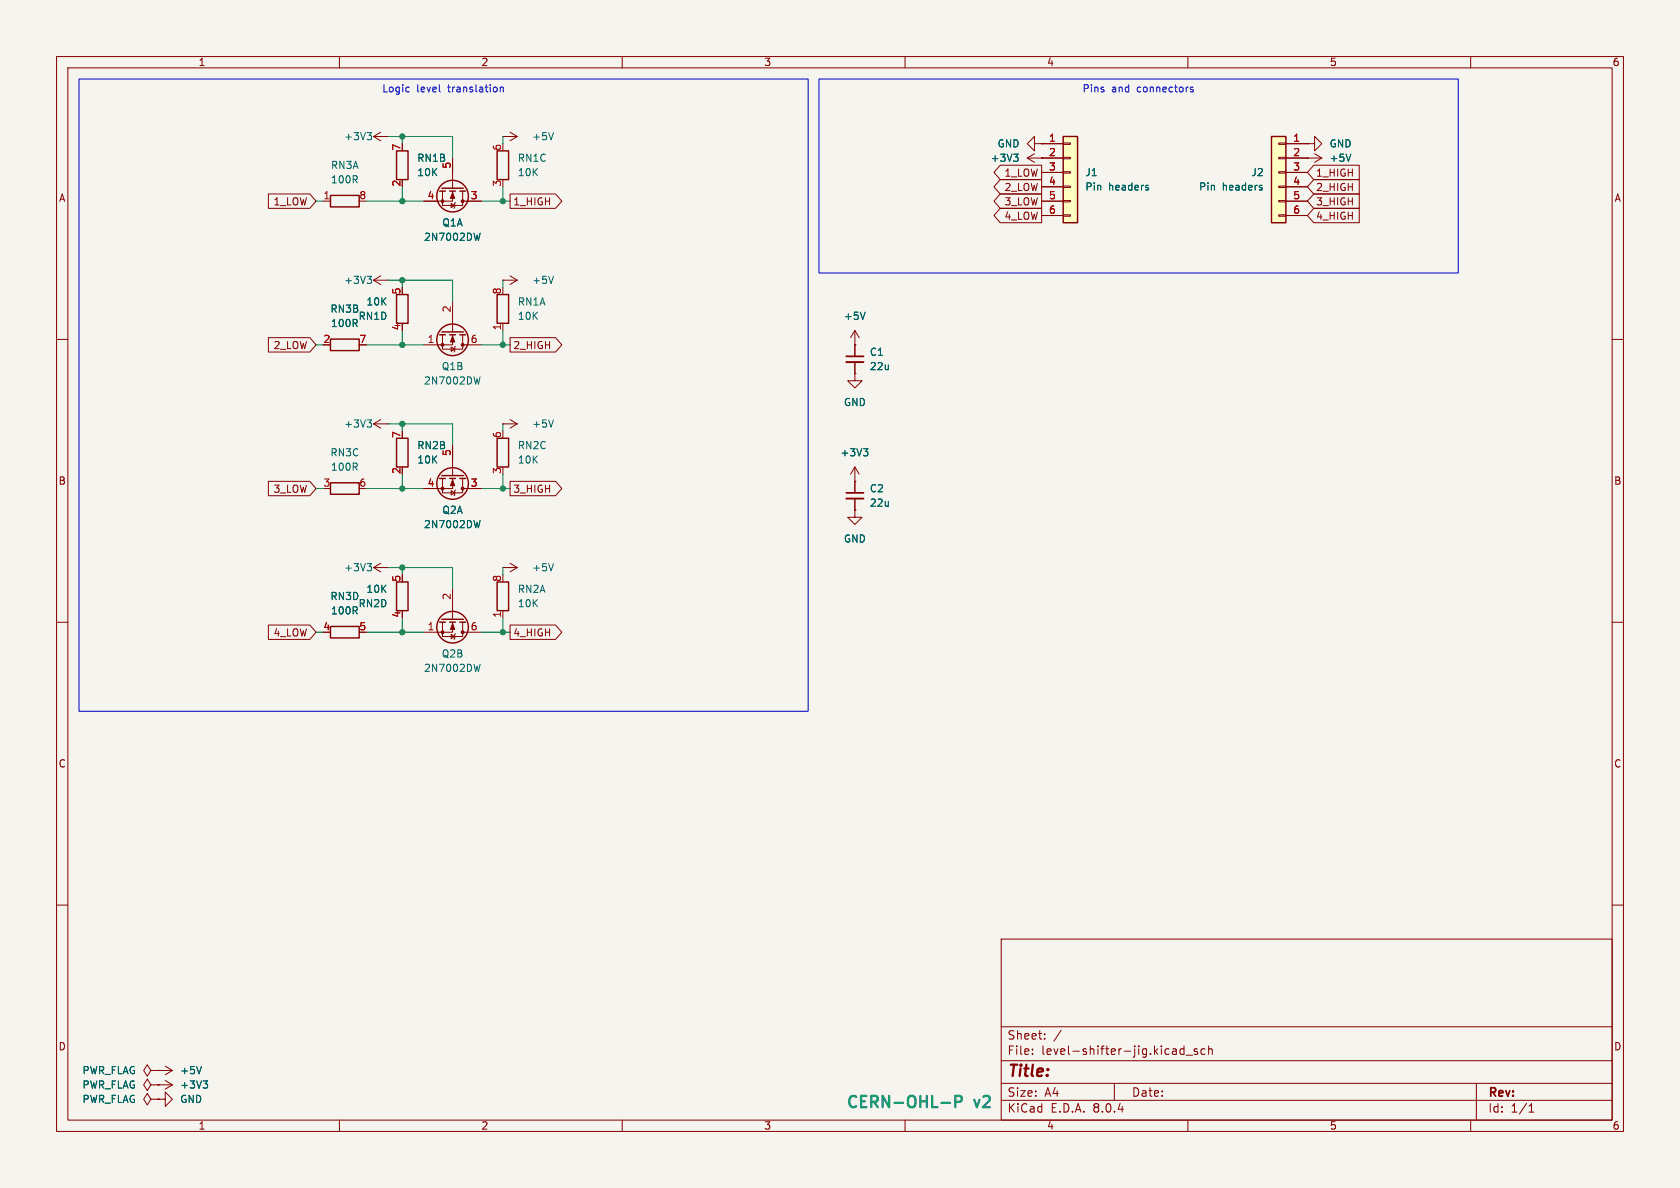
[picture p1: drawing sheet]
<svg xmlns="http://www.w3.org/2000/svg" width="297mm" height="210mm" viewBox="0 0 297 210" stroke-linecap="round" stroke-linejoin="round" font-family="sans-serif">
<path d="M0 0h297v210h-297z" fill="#f5f4ef" stroke="#f5f4ef" stroke-width=".18"/>
<g fill="none" stroke="#840000" stroke-width=".18">
<path d="M10 10h277v190h-277zM12 12h273v186h-273zM60 10v2M110 10v2M160 10v2M210 10v2M260 10v2M10 60h2M285 60h2M10 110h2M285 110h2M10 160h2"/>
<path d="M285 160h2M177 166h108v32h-108zM60 198v2M110 198v2M160 198v2M177 194.5h108M177 191.5h108M177 187.5h108M177 181.5h108M182.5 186.3v.1M182.5 185.5v.1M184.7 183.6v.1"/>
<path d="M184.7 182.8v.1M187.6 182.1l-1.3 2M197 191.5v3M209.3 184.9v1.5M209.3 185.5l-.4-.1-.3 .3v.4l.1 .2h.6M209.7 186.5h1.1M210 198v2M211.7 185.5l-.4-.1-.2 .2 .1 .2 .5 .2v.3h-.6M213 185.5l-.4-.1-.3 .3v.4l.2 .2h.5M213.7 185.5l.2-.1 .3 .1 .1 .9M213.7 184.9v1.5M260 198v2"/>
<path d="M261 191.5v6.5M270.3 196.6h.9M270.3 195.5l.4-.4v1.5"/>
</g>
<path d="M224.8 24.1h2.5v15.3h-2.5z" fill="#ffffc2"/>
<g fill="none" stroke="#840000" stroke-width=".18">
<path d="M88.9 24.1h.1M88.9 24.1h2.5M90.2 23.4l1.2 .7M91.4 24.1l-1.2 .8M181.6 27.9h2.5M181.6 27.9l1.3 .8M182.9 25.4v-1.3l-1.3 1.3 1.3 1.3v-1.3h1.2M182.9 27.2l-1.3 .7M184.1 25.4h.1M184.1 27.9h.1M226.1 38h1.2v.2h-1.2zM226.1 35.4h1.2v.3h-1.2z"/>
<path d="M226.1 32.9h1.2v.2h-1.2zM226.1 30.4h1.2v.2h-1.2zM226.1 27.8h1.2v.3h-1.2zM226.1 25.3h1.2v.2h-1.2zM227.3 25.4h3.8M227.3 27.9h6.4M227.3 30.5h3.8M227.3 33h3.8M227.3 35.6h3.8M227.3 38.1h3.8M231.1 27.9h.1M231.1 25.4h1.3v1.3l1.3-1.3-1.3-1.3v1.3"/>
<path d="M231.1 25.4h.1M232.4 27.2l1.3 .7M233.7 27.9l-1.3 .8M66 49.5l1.3 .8M66 49.5h2.6M67.3 48.8l-1.3 .7M68.6 49.5h.1M88.9 57.2v1.2M90.2 99.6l1.2 .7M78.2 110v2.5h3.6v-2.5M79.8 112.1l.6 .4-.6 .4zM80 110v1.8h-5.1"/>
<path d="M80 104.1v5.4M80.5 112l-.1 .1v.8l-.1 .1M81.8 111.8h3.3M88.9 100.3h.1M88.9 100.3h2.5M88.9 108v1.2M91.4 100.3l-1.2 .8"/>
</g>
<g fill="none" stroke="#840000" stroke-width=".25">
<path d="M87.9 26.7h2v5.1h-2zM224.8 24.1h2.5v15.3h-2.5zM58.4 59.9h5.1v2.1h-5.1zM70.1 52.1h2v5.1h-2zM87.9 52.1h2v5.1h-2zM77.7 110h1M78.1 109.5h3.8M79.5 110h1M81.3 110h1M87.9 102.9h2v5.1h-2z"/>
<circle cx="80" cy="110.9" r="2.79"/>
</g>
<path d="M97.8 23.4l-.4 1.3M179.2 27.2h.8l-.4 .5M179.7 27.7l.3 .3v.3l-.3 .2M223 33.2l.2 .2-.2 .2M223 32.8h.1M238.8 27.2l-.4 1.3M64.9 48.8h.8l-.4 .5M65.4 49.3l.3 .3v.3l-.3 .2M97.8 99.6l-.4 1.3M84.9 117.4l-.3 1.3" fill="none" stroke="#006464" stroke-width=".18"/>
<g fill="#840000" stroke="#840000" stroke-width=".18">
<path d="M80 110.2l.4 1.1h-.8z"/>
<circle cx="78.2" cy="111.8" r=".25"/>
<circle cx="81.8" cy="111.8" r=".25"/>
</g>
<path d="M188 24.1h2.5v15.3h-2.5z" fill="#ffffc2"/>
<g fill="none" stroke="#840000" stroke-width=".18">
<path d="M47.4 34.3h7.4l1.1 1.3-1.1 1.2h-7.4zM57.1 35.6h1.3M66 24.1l1.3 .8M66 24.1h2.6M67.3 23.4l-1.3 .7M68.6 24.1h.1M78.2 33.8v2.5h3.6v-2.5M79.8 35.9l.6 .4-.6 .4zM80 33.8v1.8h-5.1M80 27.9v5.4M80.5 35.8l-.1 .1v.8l-.1 .1M81.8 35.6h3.3"/>
<path d="M90.2 34.3h8l1.1 1.3-1.1 1.2h-8zM176.8 34.3h7.3v2.5h-7.3l-1.1-1.2zM176.8 29.2h7.3v2.6h-7.3l-1.1-1.3zM176.8 36.8h7.3v2.6h-7.3l-1.1-1.3zM176.8 31.7h7.3v2.6h-7.3l-1.1-1.3zM184.1 27.9h.1M184.1 25.4h.1M184.1 25.4h3.9M184.1 27.9h3.9M184.1 30.5h3.9M184.1 33h3.9M184.1 35.6h3.9"/>
<path d="M184.1 38.1h3.9M188 38h1.2v.2h-1.2zM188 35.4h1.2v.3h-1.2zM188 32.9h1.2v.2h-1.2zM188 30.4h1.2v.2h-1.2zM188 27.8h1.2v.3h-1.2zM188 25.3h1.2v.2h-1.2zM227.3 25.4h3.8M227.3 27.9h3.8M227.3 30.5h3.8M227.3 33h3.8M227.3 35.6h3.8"/>
<path d="M227.3 38.1h3.8M231.1 25.4h.1M231.1 27.9h.1M232.3 29.2h8v2.6h-8l-1.2-1.3zM232.3 36.8h8v2.6h-8l-1.2-1.3zM232.3 34.3h8v2.5h-8l-1.2-1.2zM232.3 31.7h8v2.6h-8l-1.2-1.3zM47.4 59.7h7.4l1.1 1.3-1.1 1.2h-7.4zM78.2 59.2v2.5h3.6v-2.5M80 59.2v1.8h-5.1M80 53.3v5.4M88.9 49.5h.1"/>
<path d="M88.9 49.5h2.5M90.2 59.7h8l1.1 1.3-1.1 1.2h-8zM90.2 48.8l1.2 .7M91.4 49.5l-1.2 .8M151.1 58.4l-.7 1.3M151.1 58.4v4.6M151.1 58.4l.8 1.3M66 74.9h2.6M66 74.9l1.3 .8M67.3 74.2l-1.3 .7M68.6 74.9h.1M79.8 61.3l.6 .4-.6 .4z"/>
<path d="M80 78.7v5.4M80.5 61.2l-.1 .1v.8l-.1 .1M81.8 61h3.3M88.9 74.9h.1M88.9 74.9h2.5M90.2 74.2l1.2 .7M91.4 74.9l-1.2 .8M151.1 66v1.3h1.3l-1.3 1.3-1.2-1.3h1.2M151.1 66h.1M151.1 61h.1M151.1 64v2M47.4 85.1h7.4l1.1 1.3-1.1 1.2h-7.4z"/>
<path d="M67.3 99.6l-1.3 .7M78.2 84.6v2.5h3.6v-2.5M79.8 86.7l.6 .4-.6 .4zM80 84.6v1.8h-5.1M80.5 86.6l-.1 .1v.8l-.1 .1M81.8 86.4h3.3M90.2 85.1h8l1.1 1.3-1.1 1.2h-8zM151.1 90.2v1.2h1.3l-1.3 1.3-1.2-1.3h1.2M151.1 90.2h.1M151.1 85.1h.1M151.1 82.6v4.5M151.1 88.1v2.1"/>
<path d="M151.1 82.6l-.7 1.2M151.1 82.6l.8 1.2M47.4 110.5h7.4l1.1 1.3-1.1 1.2h-7.4zM66 100.3l1.3 .8M66 100.3h2.6M68.6 100.3h.1M90.2 110.5h8l1.1 1.3-1.1 1.2h-8zM26.7 189.2l-.7-1-.6 1 .6 1 .7-1h1.2M26.7 191.8l-.7-1-.6 1 .6 1 .7-1h1.2M26.7 194.3l-.7-1-.6 1 .6 1 .7-1h1.2M27.9 189.2h.1M27.9 194.3h1.3v-1.3l1.3 1.3-1.3 1.3v-1.3"/>
<path d="M27.9 194.3h.1M27.9 191.8h.1M27.9 189.2h2.6M27.9 191.8h2.6M29.2 188.5l1.3 .7M29.2 191l1.3 .8M30.5 189.2l-1.3 .8M30.5 191.8l-1.3 .7"/>
</g>
<g fill="none" stroke="#840000" stroke-width=".25">
<path d="M58.4 34.5h5.1v2.1h-5.1zM70.1 26.7h2v5.1h-2zM77.7 33.8h1M78.1 33.3h3.8M79.5 33.8h1M81.3 33.8h1M188 24.1h2.5v15.3h-2.5zM77.7 59.2h1M78.1 58.7h3.8M79.5 59.2h1M81.3 59.2h1M70.1 77.5h2v5.1h-2z"/>
<path d="M87.9 77.5h2v5.1h-2zM58.4 85.3h5.1v2.1h-5.1zM77.7 84.6h1M78.1 84.1h3.8M79.5 84.6h1M81.3 84.6h1M58.4 110.7h5.1v2.1h-5.1zM70.1 102.9h2v5.1h-2z"/>
<circle cx="80" cy="34.7" r="2.79"/>
<circle cx="80" cy="60.1" r="2.79"/>
<circle cx="80" cy="85.5" r="2.79"/>
</g>
<g fill="none" stroke="#006464" stroke-width=".18">
<path d="M64.9 23.4h.8l-.4 .5M65.4 23.9l.3 .3v.3l-.3 .2M179.2 27.2h.8l-.4 .5M179.7 27.7l.3 .3v.3l-.3 .2M202.9 33.2l.2 .2-.2 .2M202.9 32.8h.1M223 33.2l.2 .2-.2 .2M223 32.8h.1M238.8 27.2l-.4 1.3M84.9 41.2l-.3 1.3M97.8 48.8l-.4 1.3M152.9 55.2l-.4 1.3"/>
<path d="M64.9 74.2h.8l-.4 .5M65.4 74.7l.3 .3v.3l-.3 .2M84.9 66.6l-.3 1.3M97.8 74.2l-.4 1.3M152.6 79.3h.8l-.4 .5M153.2 79.8l.2 .2v.3l-.2 .3M64.9 99.6h.8l-.4 .5M84.9 92l-.3 1.3M65.4 100.1l.3 .3v.3l-.3 .2M35.6 188.5l-.4 1.3M35.9 191.1h.8l-.4 .5M36.5 191.6l.2 .2v.3l-.2 .2"/>
</g>
<path d="M149.6 64h3.1M149.6 88.1h3.1" fill="none" stroke="#840000" stroke-width=".33"/>
<path d="M149.6 63h3.1M149.6 87.1h3.1" fill="none" stroke="#840000" stroke-width=".3"/>
<g fill="#840000" stroke="#840000" stroke-width=".18">
<path d="M80 34l.4 1.1h-.8z"/>
<path d="M80 59.4l.4 1.1h-.8z"/>
<path d="M80 84.8l.4 1.1h-.8z"/>
<circle cx="78.2" cy="35.6" r=".25"/>
<circle cx="81.8" cy="35.6" r=".25"/>
<circle cx="78.2" cy="61" r=".25"/>
<circle cx="81.8" cy="61" r=".25"/>
<circle cx="78.2" cy="86.4" r=".25"/>
<circle cx="81.8" cy="86.4" r=".25"/>
</g>
<path d="M166.4 195h1.5M168.9 194.8h.8a.54 .54 0 0 0 .4-.5 .54 .54 0 0 0-.4-.6h-.8v2" fill="none" stroke="#0099b0" stroke-width=".4"/>
<path d="M14 14h128.9v111.7h-128.9zM72.2 15.4l.1 .1M72.3 16.2h-.1M77.7 16.2h.1M88.4 15.5l.2-.1 .3 .1 .1 .7M88.4 15.4v.8M144.8 14h113v34.3h-113zM210.9 15.5l-.3-.1-.2 .2 .1 .2 .4 .1v.3h-.5" fill="none" stroke="#0000c2" stroke-width=".18"/>
<g fill="none" stroke="#009600" stroke-width=".18">
<path d="M55.9 35.6h1.2M64.8 35.6h10.1M68.6 24.1h11.4v3.8M71.1 24.1v1.3M71.1 33v2.6M85.1 35.6h5.1M88.9 24.1v1.3M88.9 33v2.6M68.6 49.5h11.4v3.8M71.1 49.5v1.3M71.1 58.4v2.6M88.9 49.5v1.3"/>
<path d="M88.9 58.4v2.6M55.9 61h1.2M64.8 61h10.1M68.6 74.9h11.4v3.8M71.1 74.9v1.3M85.1 61h5.1M88.9 74.9v1.3M55.9 86.4h1.2M64.8 86.4h10.1M71.1 83.8v2.6M85.1 86.4h5.1M88.9 83.8v2.6"/>
<path d="M55.9 111.8h1.2M64.8 111.8h10.1M68.6 100.3h11.4v3.8M71.1 100.3v1.3M71.1 109.2v2.6M85.1 111.8h5.1M88.9 100.3v1.3M88.9 109.2v2.6"/>
</g>
<g fill="#009600" stroke="#009600" stroke-width=".18">
<circle cx="71.1" cy="100.3" r=".46"/>
<circle cx="71.1" cy="86.4" r=".46"/>
<circle cx="88.9" cy="111.8" r=".46"/>
<circle cx="88.9" cy="86.4" r=".46"/>
<circle cx="71.1" cy="111.8" r=".46"/>
<circle cx="71.1" cy="35.6" r=".46"/>
<circle cx="71.1" cy="49.5" r=".46"/>
<circle cx="88.9" cy="61" r=".46"/>
<circle cx="88.9" cy="35.6" r=".46"/>
<circle cx="71.1" cy="24.1" r=".46"/>
<circle cx="71.1" cy="74.9" r=".46"/>
<circle cx="71.1" cy="61" r=".46"/>
</g>
<text font-size="2.8" fill="#840000" x="178" y="190.9">Title:</text>
<g font-size="2.8" fill="#0099b0">
<text x="149.4" y="196.4">CERN-OHL-P</text>
<text x="172.3" y="196.4">v2</text>
</g>
<g font-size="2.1" fill="#840000">
<text x="178" y="184">Sheet:</text>
<text x="178" y="186.7">File:</text>
<text x="184.1" y="186.7">level-shifter-jig.kicad_sch</text>
<text x="178" y="196.9">KiCad</text>
<text x="178" y="194.1">Size:</text>
<text x="184.7" y="194.1">A4</text>
<text x="185.7" y="196.9">E.D.A.</text>
<text x="193.3" y="196.9">8.0.4</text>
<text x="200" y="194.1">Date:</text>
<text x="263" y="194.3">Rev:</text>
<text x="263" y="196.9">Id:</text>
<text x="267.1" y="196.9">1/1</text>
</g>
<g font-size="1.8" fill="#840000">
<text x="35" y="11.9">1</text>
<text x="85" y="11.9">2</text>
<text x="135" y="11.9">3</text>
<text x="185" y="11.9">4</text>
<text x="235" y="11.9">5</text>
<text x="285" y="11.9">6</text>
<text x="10.3" y="35.9">A</text>
<text x="177.5" y="31.4">1_LOW</text>
<text x="177.5" y="34">2_LOW</text>
<text x="232.6" y="31.4">1_HIGH</text>
<text x="232.6" y="34">2_HIGH</text>
<text x="285.3" y="35.9">A</text>
<text x="48.3" y="36.5">1_LOW</text>
<text x="90.6" y="36.5">1_HIGH</text>
<text x="177.5" y="36.5">3_LOW</text>
<text x="177.5" y="39.1">4_LOW</text>
<text x="232.6" y="39.1">4_HIGH</text>
<text x="232.6" y="36.5">3_HIGH</text>
<text x="48.3" y="61.9">2_LOW</text>
<text x="90.6" y="61.9">2_HIGH</text>
<text x="10.3" y="85.9">B</text>
<text x="48.3" y="87.3">3_LOW</text>
<text x="90.6" y="87.3">3_HIGH</text>
<text x="285.3" y="85.9">B</text>
<text x="48.3" y="112.7">4_LOW</text>
<text x="90.6" y="112.7">4_HIGH</text>
<text x="10.3" y="135.9">C</text>
<text x="285.3" y="135.9">C</text>
<text x="10.3" y="185.9">D</text>
<text x="285.3" y="185.9">D</text>
<text x="35" y="199.9">1</text>
<text x="85" y="199.9">2</text>
<text x="135" y="199.9">3</text>
<text x="185" y="199.9">4</text>
<text x="235" y="199.9">5</text>
<text x="285" y="199.9">6</text>
</g>
<g font-size="1.8" fill="#0000c2">
<text x="67.5" y="16.6">Logic</text>
<text x="73.7" y="16.6">level</text>
<text x="79.3" y="16.6">translation</text>
<text x="191.3" y="16.6">Pins</text>
<text x="196.5" y="16.6">and</text>
<text x="201.1" y="16.6">connectors</text>
</g>
<g font-size="1.8" fill="#006464">
<text x="60.7" y="25">+3V3</text>
<text x="73.7" y="28.8">RN1B</text>
<text x="79.8" y="29.9" transform="rotate(-90 79.8 29.9)">5</text>
<text x="91.4" y="28.8">RN1C</text>
<text x="94" y="25">+5V</text>
<text x="175" y="28.8">+3V3</text>
<text x="176.3" y="26.3">GND</text>
<text x="235" y="28.8">+5V</text>
<text x="235" y="26.3">GND</text>
<text x="58.4" y="30.1">RN3A</text>
<text x="58.4" y="32.6">100R</text>
<text x="73.7" y="31.3">10K</text>
<text x="91.4" y="31.3">10K</text>
<text x="191.8" y="31.3">J1</text>
<text x="191.8" y="33.9">Pin</text>
<text x="196" y="33.9">headers</text>
<text x="211.9" y="33.9">Pin</text>
<text x="216.1" y="33.9">headers</text>
<text x="221.1" y="31.3">J2</text>
<text x="78.1" y="40.2">Q1A</text>
<text x="74.9" y="42.8">2N7002DW</text>
<text x="60.7" y="50.4">+3V3</text>
<text x="94" y="50.4">+5V</text>
<text x="58.3" y="55.5">RN3B</text>
<text x="58.4" y="58">100R</text>
<text x="63.3" y="56.7">RN1D</text>
<text x="64.7" y="54.2">10K</text>
<text x="91.4" y="54.2">RN1A</text>
<text x="91.4" y="56.7">10K</text>
<text x="149.1" y="56.7">+5V</text>
<text x="78" y="65.6">Q1B</text>
<text x="153.7" y="63.1">C1</text>
<text x="153.7" y="65.6">22u</text>
<text x="74.9" y="68.2">2N7002DW</text>
<text x="149.1" y="72">GND</text>
<text x="60.7" y="75.8">+3V3</text>
<text x="94" y="75.8">+5V</text>
<text x="58.3" y="80.9">RN3C</text>
<text x="58.4" y="83.4">100R</text>
<text x="73.7" y="79.6">RN2B</text>
<text x="73.7" y="82.1">10K</text>
<text x="79.8" y="80.7" transform="rotate(-90 79.8 80.7)">5</text>
<text x="91.4" y="79.6">RN2C</text>
<text x="91.4" y="82.1">10K</text>
<text x="148.5" y="80.9">+3V3</text>
<text x="153.7" y="87.2">C2</text>
<text x="153.7" y="89.8">22u</text>
<text x="74.9" y="93.6">2N7002DW</text>
<text x="78.1" y="91">Q2A</text>
<text x="60.7" y="101.2">+3V3</text>
<text x="94" y="101.2">+5V</text>
<text x="149.1" y="96.1">GND</text>
<text x="58.3" y="106.3">RN3D</text>
<text x="63.3" y="107.5">RN2D</text>
<text x="64.7" y="105">10K</text>
<text x="91.4" y="105">RN2A</text>
<text x="91.4" y="107.5">10K</text>
<text x="58.4" y="108.8">100R</text>
<text x="74.9" y="119">2N7002DW</text>
<text x="78" y="116.4">Q2B</text>
<text x="14.5" y="190.1">PWR_FLAG</text>
<text x="31.8" y="190.1">+5V</text>
<text x="14.5" y="192.6">PWR_FLAG</text>
<text x="14.5" y="195.2">PWR_FLAG</text>
<text x="31.8" y="195.2">GND</text>
<text x="31.8" y="192.6">+3V3</text>
</g>
<g font-size="1.8" fill="#a90000">
<text x="70.9" y="26.7" transform="rotate(-90 70.9 26.7)">7</text>
<text x="88.6" y="26.7" transform="rotate(-90 88.6 26.7)">6</text>
<text x="185.3" y="25.1">1</text>
<text x="185.3" y="27.7">2</text>
<text x="228.5" y="25.1">1</text>
<text x="228.5" y="27.7">2</text>
<text x="57.1" y="35.3">1</text>
<text x="63.4" y="35.3">8</text>
<text x="70.9" y="33.1" transform="rotate(-90 70.9 33.1)">2</text>
<text x="75.5" y="35.3">4</text>
<text x="83.1" y="35.3">3</text>
<text x="88.6" y="33.1" transform="rotate(-90 88.6 33.1)">3</text>
<text x="185.3" y="30.2">3</text>
<text x="185.3" y="32.8">4</text>
<text x="185.3" y="35.3">5</text>
<text x="228.5" y="30.2">3</text>
<text x="228.5" y="32.8">4</text>
<text x="228.5" y="35.3">5</text>
<text x="185.3" y="37.8">6</text>
<text x="228.5" y="37.8">6</text>
<text x="70.9" y="52.1" transform="rotate(-90 70.9 52.1)">5</text>
<text x="88.6" y="52.1" transform="rotate(-90 88.6 52.1)">8</text>
<text x="70.9" y="58.5" transform="rotate(-90 70.9 58.5)">4</text>
<text x="79.8" y="55.3" transform="rotate(-90 79.8 55.3)">2</text>
<text x="88.6" y="58.5" transform="rotate(-90 88.6 58.5)">1</text>
<text x="57.1" y="60.7">2</text>
<text x="63.4" y="60.7">7</text>
<text x="75.5" y="60.7">1</text>
<text x="83.1" y="60.7">6</text>
<text x="70.9" y="77.5" transform="rotate(-90 70.9 77.5)">7</text>
<text x="88.6" y="77.5" transform="rotate(-90 88.6 77.5)">6</text>
<text x="70.9" y="83.9" transform="rotate(-90 70.9 83.9)">2</text>
<text x="88.6" y="83.9" transform="rotate(-90 88.6 83.9)">3</text>
<text x="57.1" y="86.1">3</text>
<text x="63.4" y="86.1">6</text>
<text x="75.5" y="86.1">4</text>
<text x="83.1" y="86.1">3</text>
<text x="70.9" y="102.9" transform="rotate(-90 70.9 102.9)">5</text>
<text x="79.8" y="106.1" transform="rotate(-90 79.8 106.1)">2</text>
<text x="88.6" y="102.9" transform="rotate(-90 88.6 102.9)">8</text>
<text x="57.1" y="111.5">4</text>
<text x="63.4" y="111.5">5</text>
<text x="70.9" y="109.3" transform="rotate(-90 70.9 109.3)">4</text>
<text x="75.5" y="111.5">1</text>
<text x="83.1" y="111.5">6</text>
<text x="88.6" y="109.3" transform="rotate(-90 88.6 109.3)">1</text>
</g>
</svg>
